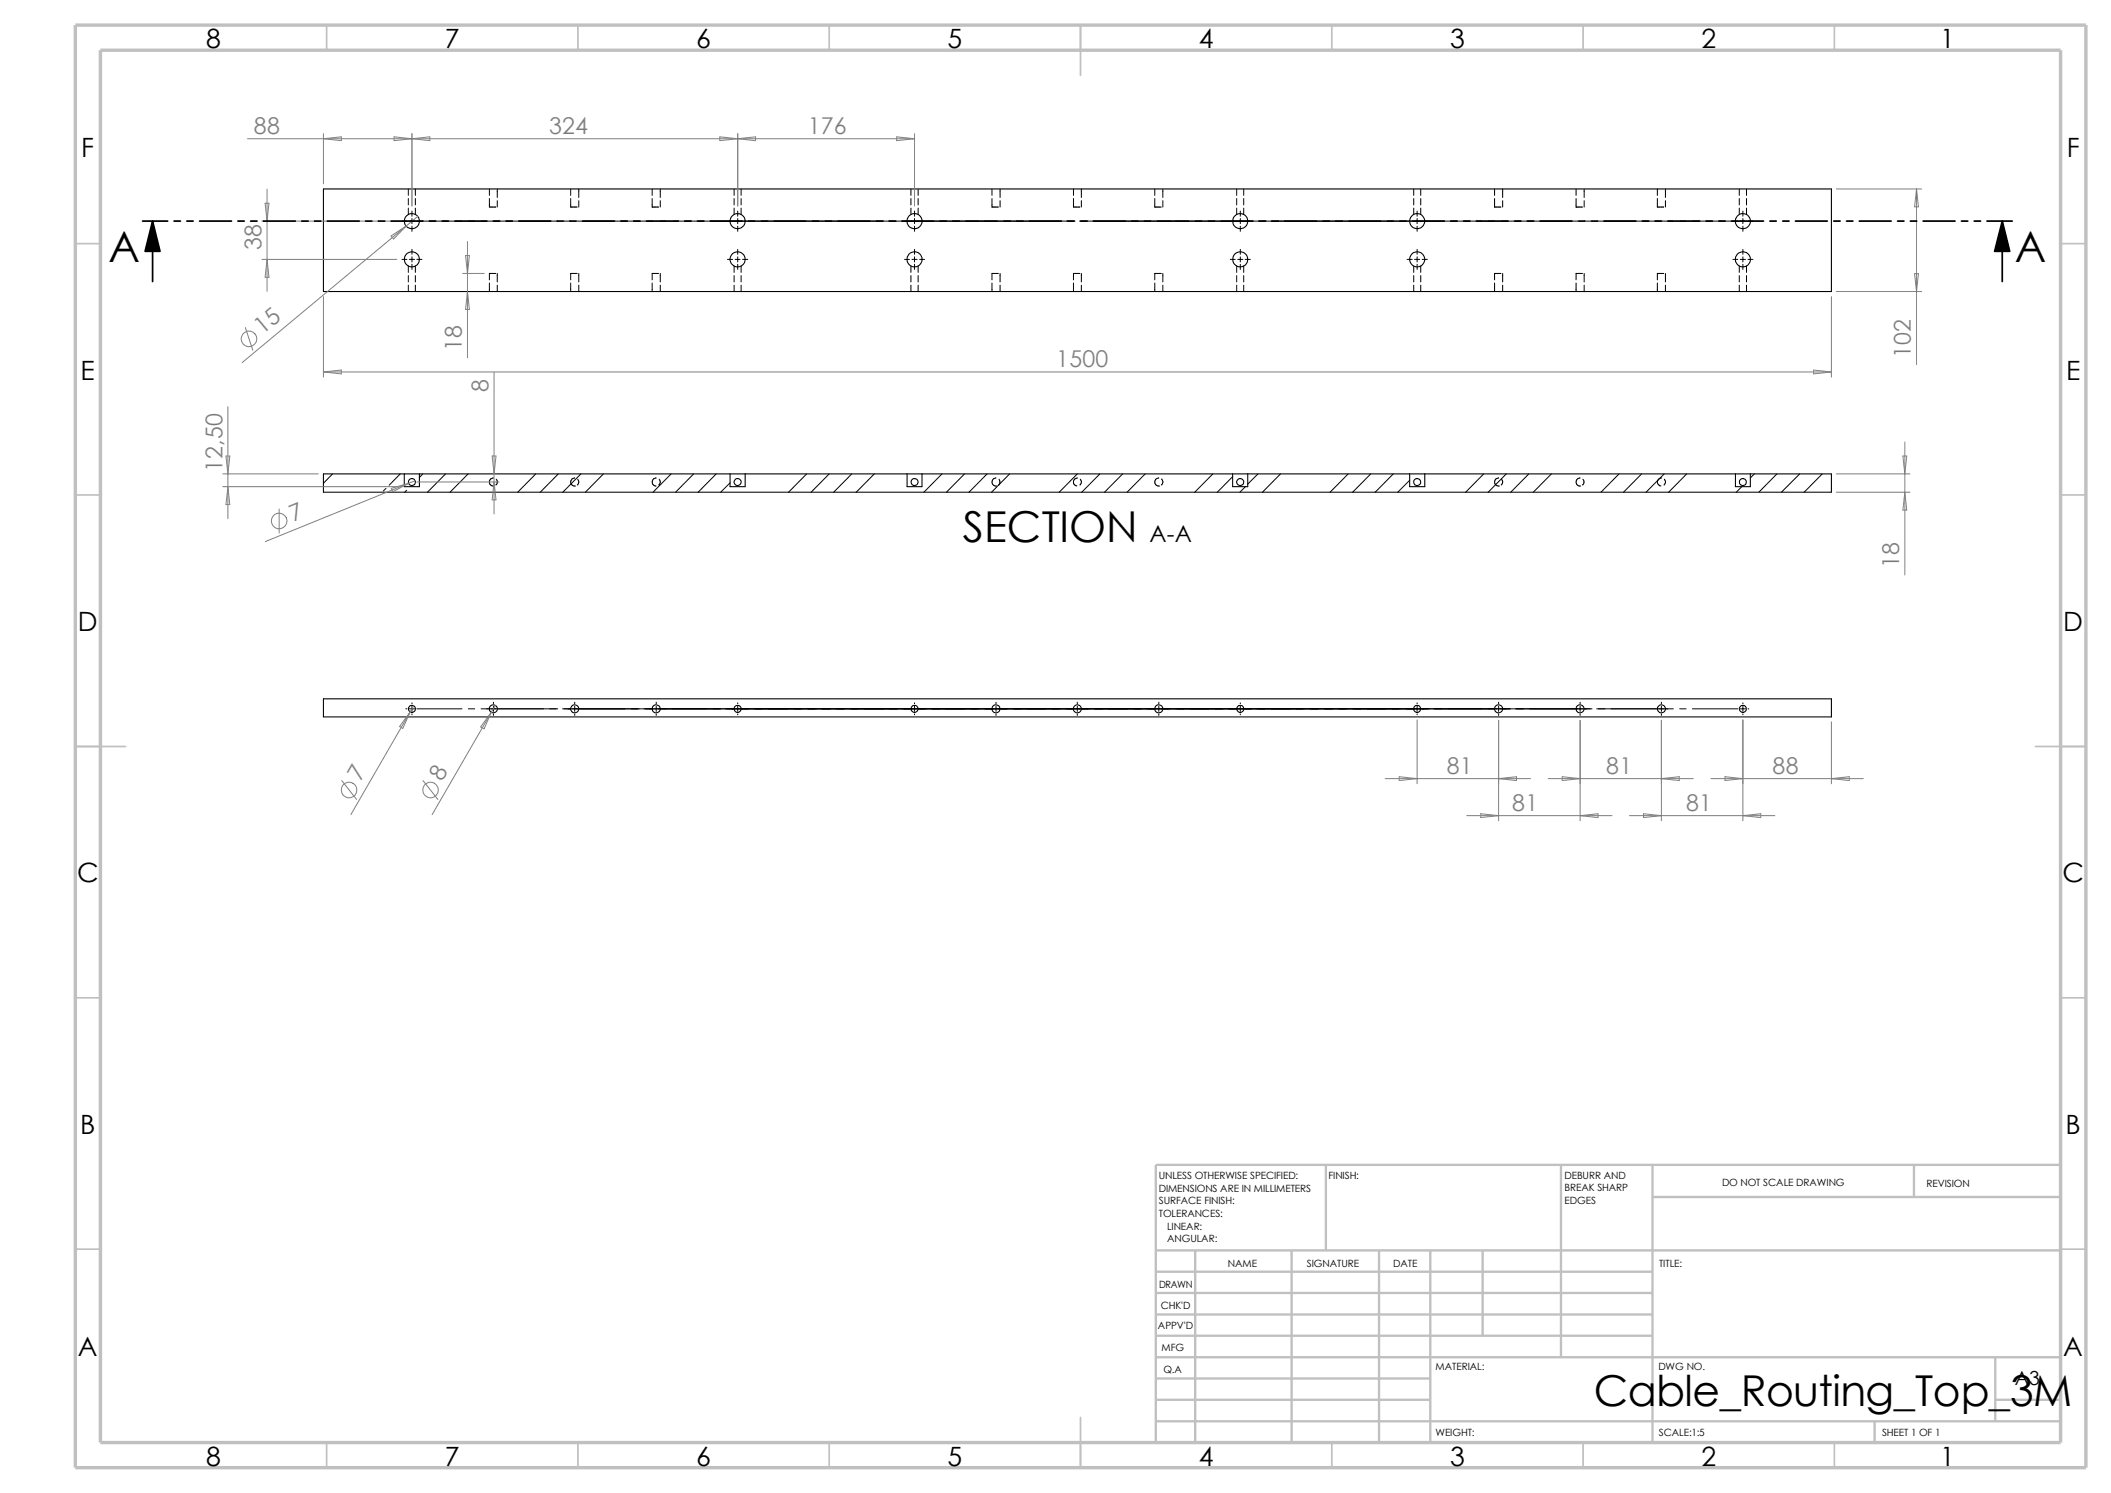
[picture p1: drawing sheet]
<svg xmlns="http://www.w3.org/2000/svg" width="420mm" height="297mm" viewBox="0 0 420 297" stroke-linecap="round" stroke-linejoin="round" font-family="sans-serif">
<g fill="none" stroke="#c0c0c0" stroke-width=".34">
<path d="M65 5v5M115 5v5M165 5v5M215 5v10M265 5v5M315 5v5M365 5v5M15 48.5h5M410 48.5h5M15 98.5h5M410 98.5h5M15 148.5h10"/>
<path d="M405 148.5h10M15 198.5h5M410 198.5h5M15 248.5h5M410 248.5h5M65 287v5M115 287v5M165 287v5M215 282v10M265 287v5M315 287v5M365 287v5"/>
</g>
<g fill="none" stroke="#c0c0c0" stroke-width=".47">
<path d="M263.8 231.7v17.1M310.6 231.7v38.3M328.8 231.7v55.3M328.8 238.1h81.2M380.8 231.7v6.4M410 231.7h-180v55.3M230 248.8h180M230 253h98.8M230 257.2h98.8M237.8 248.8v38.2M257 248.8v38.2M274.4 248.8v38.2"/>
<path d="M284.6 248.8v38.2M295 248.8v16.9M230 265.7h98.8M230 261.5h98.8M230 278.5h54.6M230 270h180M230 274.2h54.6M397 278.5h13M397 270v12.7M230 282.7h180M373 282.7v4.3"/>
</g>
<path d="M15 5h400v287h-400zM20 10h390v277h-390z" fill="none" stroke="#c0c0c0" stroke-width=".68" stroke-linecap="butt"/>
<g fill="none" stroke="#000" stroke-width=".2">
<path d="M81.2 37.6v1.3M81.2 39.5v1.3M82.6 37.6v1.3M82.6 39.5v1.3M97.4 37.6v1.3M97.4 39.5v1.7h1.2M98.9 37.6v1.7M98.9 39.9v1.3M113.5 39.5v1.7h1.3M113.5 37.6v1.3M115.1 37.6v1.7M115.1 39.9v1.3"/>
<path d="M129.8 39.5v1.7h1.2M129.8 37.6v1.3M131.4 37.6v1.7M131.4 39.9v1.3M146 37.6v1.3M146 39.5v1.3M147.4 37.6v1.3M147.4 39.5v1.3M181.2 37.6v1.3M181.2 39.5v1.3M182.7 37.6v1.3M182.7 39.5v1.3"/>
<path d="M197.4 39.5v1.7h1.2M197.4 37.6v1.3M199 37.6v1.7M199 39.9v1.3M213.6 37.6v1.3M213.6 39.5v1.7h1.2M215.1 37.6v1.7M215.1 39.9v1.3M229.7 39.5v1.7h1.3M229.7 37.6v1.3M231.4 37.6v1.7M231.4 39.9v1.3"/>
<path d="M246 37.6v1.3M246 39.5v1.3M247.4 37.6v1.3M247.4 39.5v1.3M281.3 37.6v1.3M281.3 39.5v1.3M282.7 37.6v1.3M282.7 39.5v1.3M297.3 39.5v1.7h1.3M297.3 37.6v1.3M299 37.6v1.7M299 39.9v1.3"/>
<path d="M313.6 39.5v1.7h1.2M313.6 37.6v1.3M315.2 37.6v1.7M315.2 39.9v1.3M329.7 39.5v1.7h1.3M329.7 37.6v1.3M331.3 37.6v1.7M331.3 39.9v1.3M346 37.6v1.3M346 39.5v1.3M347.5 37.6v1.3M347.5 39.5v1.3"/>
<path d="M80 51.6h.9M80 44h.9M81.2 41.4v1.3M81.2 52.9v1.3M81.2 54.8v1.3M81.2 56.7v1.3M81.4 51.6h1.1M81.4 44h1.1M82 42v1M82 43.5v1M82 45v1M82 49.6v1"/>
<path d="M82 51.1v1M82 52.6v1M82.6 41.4v1.3M82.6 52.9v1.3M82.6 54.8v1.3M82.6 56.7v1.3M82.9 51.6h1M82.9 44h9M93.2 44h1.2M95.7 44h15.3M97.4 56.3v1.7M98.6 54.4h-1.2v1.3"/>
<path d="M98.9 54.4v1.7M98.9 56.7v1.3M112.2 44h1.3M113.5 56.3v1.7M114.8 44h15.2M114.8 54.4h-1.3v1.3M115.1 54.4v1.7M115.1 56.7v1.3M129.8 56.3v1.7M131 54.4h-1.2v1.3M131.3 44h1.2M131.4 54.4v1.7"/>
<path d="M131.4 56.7v1.3M133.8 44h61M144.7 51.6h1.1M146 41.4v1.3M146 52.9v1.3M146 54.8v1.3M146 56.7v1.3M146.3 51.6h.9M146.8 42v1M146.8 43.5v1M146.8 45v1M146.8 49.6v1"/>
<path d="M146.8 51.1v1M146.8 52.6v1M147.4 41.4v1.3M147.4 52.9v1.3M147.4 54.8v1.3M147.4 56.7v1.3M147.7 51.6h1.1M180 51.6h.9M181.2 41.4v1.3M181.2 52.9v1.3M181.2 54.8v1.3M181.2 56.7v1.3"/>
<path d="M181.4 51.6h1.1M181.9 42v1M181.9 43.5v1M181.9 45v1M181.9 49.6v1M181.9 51.1v1M181.9 52.6v1M182.7 41.4v1.3M182.7 52.9v1.3M182.7 54.8v1.3M182.7 56.7v1.3M183 51.6h.9"/>
<path d="M195.7 44h18.2M197.4 56.3v1.7M198.6 54.4h-1.2v1.3M199 54.4v1.7M199 56.7v1.3M213.6 56.3v1.7M214.8 44h18.1M214.8 54.4h-1.2v1.3M215.1 54.4v1.7M215.1 56.7v1.3M229.7 56.3v1.7M231 54.4h-1.3v1.3"/>
<path d="M231.4 54.4v1.7M231.4 56.7v1.3M233.8 44h61M244.8 51.6h.9M246 41.4v1.3M246 52.9v1.3M246 54.8v1.3M246 56.7v1.3M246.3 51.6h1M246.8 42v1M246.8 43.5v1M246.8 45v1"/>
<path d="M246.8 49.6v1M246.8 51.1v1M246.8 52.6v1M247.4 41.4v1.3M247.4 52.9v1.3M247.4 54.8v1.3M247.4 56.7v1.3M247.7 51.6h1.1M280 51.6h1M281.3 41.4v1.3M281.3 52.9v1.3M281.3 54.8v1.3"/>
<path d="M281.3 56.7v1.3M281.4 51.6h1M281.9 42v1M281.9 43.5v1M281.9 45v1M281.9 49.6v1M281.9 51.1v1M281.9 52.6v1M282.7 41.4v1.3M282.7 52.9v1.3M282.7 54.8v1.3M282.7 56.7v1.3"/>
<path d="M283 51.6h1M296.1 44h1.2M297.3 56.3v1.7M298.6 54.4h-1.3v1.3M298.6 44h15.3M299 54.4v1.7M299 56.7v1.3M313.6 56.3v1.7M314.8 54.4h-1.2v1.3M315.1 44h1.3M315.2 54.4v1.7M315.2 56.7v1.3"/>
<path d="M317.7 44h15.2M329.7 56.3v1.7M331 54.4h-1.3v1.3M331.3 54.4v1.7M331.3 56.7v1.3M334.2 44h1.2M336.7 44h9M344.8 51.6h.9M346 41.4v1.3M346 52.9v1.3M346 54.8v1.3M346 56.7v1.3"/>
<path d="M346.2 51.6h1.1M346.2 44h1.1M346.8 42v1M346.8 43.5v1M346.8 45v1M346.8 49.6v1M346.8 51.1v1M346.8 52.6v1M347.5 41.4v1.3M347.5 52.9v1.3M347.5 54.8v1.3M347.5 56.7v1.3"/>
<path d="M347.8 51.6h.9M347.8 44h.9M66.2 94.3l-1.9 1.8M76.8 97.2l-.5 .5M79.6 94.3l-2.2 2.2M80.9 97.5l-.4 .4M84.1 94.3l-.7 .7M88.6 94.3l-3.6 3.6M93.1 94.3l-3.6 3.6M98.1 96.7h.1M98.1 95.1a.81 .81 0 0 0-.8 .8 .81 .81 0 0 0 .8 .8M98.7 95.3l.2 .7-.3 .5"/>
<path d="M106.6 94.3l-3.6 3.6M111.1 94.3l-3.6 3.6M114.3 96.7h.1M114.3 95.1l-.5 .1-.3 .7 .3 .6 .5 .2M114.9 95.3a.75 .75 0 0 1 0 1.2M115.6 94.3l-3.6 3.6M120.1 94.3l-3.6 3.6M130.6 95.1a.8 .8 0 0 0-.8 .8 .8 .8 0 0 0 .7 .8M131.1 95.3a.75 .75 0 0 1 0 1.2M133.5 94.3l-3.6 3.6M138 94.3l-3.6 3.6M142.5 94.3l-3.6 3.6"/>
<path d="M145.2 96.1l-1.8 1.8M160.5 94.3l-3.6 3.6M165 94.3l-3.6 3.6M169.5 94.3l-3.6 3.6M173.9 94.3l-3.6 3.6M187.4 94.3l-3.6 3.6M191.9 94.3l-3.6 3.6M196.4 94.3l-3.6 3.6M198.1 96.7h.1M198.2 95.1a.81 .81 0 0 0-.8 .7 .81 .81 0 0 0 .7 .9M198.8 95.3l.1 .7-.2 .5M200.9 94.3l-3.6 3.6"/>
<path d="M214.3 95.1a.79 .79 0 0 0-.8 .7 .79 .79 0 0 0 .7 .8M214.3 94.3l-3.6 3.6M214.9 95.3a.75 .75 0 0 1-.1 1.2M218.8 94.3l-3.6 3.6M223.4 94.3l-3.6 3.6M227.8 94.3l-3.6 3.6M230.5 96.7h.1M230.5 95.1a.81 .81 0 0 0-.7 .8 .81 .81 0 0 0 .7 .8M231.1 95.3a.75 .75 0 0 1 0 1.2M241.3 94.3l-3.6 3.6M245.2 94.8l-3 3.1M247.8 96.8l-1.1 1.1"/>
<path d="M250.3 94.3l-2.1 2M254.8 94.3l-3.6 3.6M268.2 94.3l-3.6 3.6M272.7 94.3l-3.6 3.6M277.2 94.3l-3.6 3.6M280.5 95.5l-2.4 2.4M295.2 94.3l-3.6 3.6M298.1 96.7h.1M298.1 95.1h.1M298.1 95.1a.81 .81 0 0 0-.8 .8 .81 .81 0 0 0 .8 .8M298.7 95.3a.75 .75 0 0 1 0 1.2M299.7 94.3l-3.6 3.6"/>
<path d="M304.2 94.3l-3.6 3.6M308.7 94.3l-3.6 3.6M314.3 96.7h.1M314.4 95.1a.81 .81 0 0 0-.8 .7 .81 .81 0 0 0 .7 .9M314.9 95.3l.2 .7-.3 .5M322.1 94.3l-3.6 3.6M326.6 94.3l-3.6 3.6M330.5 95.1a.79 .79 0 0 0-.7 .7 .79 .79 0 0 0 .7 .8M331.1 94.3l-3.6 3.6M331.1 95.3a.75 .75 0 0 1-.1 1.2M335.6 94.3l-3.6 3.6M346.5 96.8l-1.1 1.1"/>
<path d="M349 94.3l-.8 .8M353.5 94.3l-3.6 3.6M358.1 94.3l-3.7 3.6M362.5 94.3l-3.6 3.6M82 139.8v.2M98.2 139.7v.3M114.3 139.7v.3M130.6 139.7v.3M146.8 139.8v.2M181.9 139.8v.2M198.2 139.7v.3M214.3 139.7v.3"/>
<path d="M230.5 139.7v.3M246.8 139.8v.2M281.9 139.8v.2M298.2 139.7v.3M314.4 139.7v.3M330.5 139.7v.3M346.8 139.8v.2M80.7 141h.2M81.4 141h1.1M82 140.5v1M82 142v.2M82.9 141h9"/>
<path d="M93.2 141h1.2M95.7 141h15.3M98.2 140.5v1M98.2 142v.3M111.9 141h204.8M114.3 140.5v1M114.3 142v.3M130.6 140.5v1M130.6 142v.3M146.8 140.5v1M146.8 142v.2M181.9 140.5v1"/>
<path d="M181.9 142v.2M198.2 140.5v1M198.2 142v.3M214.3 140.5v1M214.3 142v.3M230.5 140.5v1M230.5 142v.3M246.8 140.5v1M246.8 142v.2M281.9 140.5v1M281.9 142v.2M298.2 140.5v1"/>
<path d="M298.2 142v.3M314.4 140.5v1M314.4 142v.3M317.7 141h15.2M330.5 140.5v1M330.5 142v.3M334.2 141h1.2M336.7 141h9M346.2 141h1.1M346.8 140.5v1M346.8 142v.2M347.8 141h.1"/>
</g>
<g fill="none" stroke="#000" stroke-width=".21">
<path d="M64.3 37.6h300.1v20.4h-300.1zM80.4 94.3h3M80.4 94.3v2.5h3v-2.5M80.4 94.3h-16.1v3.6h300.1v-3.6h-16.2M83.4 94.3h61.8M145.2 94.3h3.1M145.2 94.3v2.5h3.1v-2.5M148.3 94.3h32.2M180.5 94.3v2.5h2.9v-2.5M180.5 94.3h2.9M183.4 94.3h61.8M245.2 94.3h3"/>
<path d="M245.2 94.3v2.5h3v-2.5M248.2 94.3h32.3M280.5 94.3v2.5h3v-2.5M280.5 94.3h3M283.5 94.3h61.8M345.3 94.3v2.5h2.9v-2.5M345.3 94.3h2.9M64.3 139h300.1v3.6h-300.1z"/>
<circle cx="81.9" cy="44" r="1.5"/>
<circle cx="81.9" cy="51.6" r="1.5"/>
<circle cx="146.7" cy="44" r="1.51"/>
<circle cx="146.7" cy="51.6" r="1.51"/>
<circle cx="181.9" cy="44" r="1.5"/>
<circle cx="181.9" cy="51.6" r="1.5"/>
<circle cx="246.7" cy="44" r="1.5"/>
<circle cx="246.7" cy="51.6" r="1.5"/>
<circle cx="281.9" cy="44" r="1.52"/>
<circle cx="281.9" cy="51.6" r="1.52"/>
<circle cx="346.7" cy="44" r="1.5"/>
<circle cx="346.7" cy="51.6" r="1.5"/>
<circle cx="81.9" cy="95.9" r=".7"/>
<circle cx="146.8" cy="95.9" r=".7"/>
<circle cx="181.9" cy="95.9" r=".68"/>
<circle cx="246.7" cy="95.9" r=".7"/>
<circle cx="282" cy="95.9" r=".7"/>
<circle cx="346.7" cy="95.9" r=".7"/>
<circle cx="82" cy="141" r=".7"/>
<circle cx="98.2" cy="141" r=".79"/>
<circle cx="114.3" cy="141" r=".8"/>
<circle cx="130.5" cy="141" r=".79"/>
<circle cx="146.8" cy="141" r=".71"/>
<circle cx="182" cy="141" r=".7"/>
<circle cx="198.1" cy="141" r=".79"/>
<circle cx="214.4" cy="141" r=".79"/>
<circle cx="230.5" cy="141" r=".8"/>
<circle cx="246.8" cy="141" r=".7"/>
<circle cx="281.9" cy="141" r=".7"/>
<circle cx="298.1" cy="141" r=".79"/>
<circle cx="314.3" cy="141" r=".79"/>
<circle cx="330.5" cy="141" r=".8"/>
<circle cx="346.8" cy="141" r=".7"/>
</g>
<g fill="none" stroke="#808080" stroke-width=".2">
<path d="M49.2 27.6h132.7M53.1 37.6v20.4M64.3 27.6l3.6-.4v.8zM64.3 26.6v10M78.4 27.2l7.1 .8v-.8l-7.1 .8zM82 26.6v14.4M143.2 27.2l7.1 .8v-.8l-7.1 .8zM146.8 26.6v14.4M178.4 27.2l3.5 .4-3.5 .4zM181.9 26.6v14.4M365.3 37.6h17M381.3 37.6v34.9"/>
<path d="M381.3 37.6l.4 3.5h-.8zM52.1 44h26.9M52.1 51.6h26.9M52.7 40.4h.8l-.4 3.6zM53.1 51.6l.4 3.6h-.8zM64.3 59v16M77.8 46.9l3-1.9-2.5 2.5zM83.1 43.1l-34.9 29M92 54.4h4.4M92.6 50.8h.8l-.4 3.6zM93 48v23.2M93 58l.4 3.6h-.8z"/>
<path d="M364.4 59v16M365.3 58h17M380.9 54.4h.8l-.4 3.6zM48.8 65.2l1.5 4.5M64.3 74l3.6-.4v.8zM64.3 74h300.1M98.3 74v28.2M360.8 73.6l3.6 .4-3.6 .4zM44.3 96.8h35.2M44.3 94.3h19M45 90.7h.7l-.4 3.6zM45.3 96.8l.4 3.6h-.7z"/>
<path d="M45.3 80.9v22.3M77.9 97.2l3.4-1.1-3.2 1.7zM81.3 96.1l-28.5 11.6M82.6 95.6l-1.3 .5M82.9 95.9h16.4M97.9 90.7h.8l-.4 3.6zM98.3 95.9l.4 3.5h-.8zM365.3 94.3h14.7M365.3 97.9h14.7M378.6 90.7h.7l-.3 3.6zM379 87.9v26.5M379 97.9l.3 3.6h-.7z"/>
<path d="M55.5 101.3v4.7M68 155.3l3 3.7M81.6 141.6l-11.8 20.5M81.6 141.6l-1.5 3.3-.6-.4zM82.3 140.4l-.7 1.2M84.2 155.3l2.9 3.7M97.7 141.7l-11.7 20.4M97.7 141.7l-1.4 3.3-.7-.4zM98.6 140.3l-.9 1.4M275.6 154.9h28.9M278.4 154.5l3.5 .4-3.5 .4zM281.9 143.2v12.7"/>
<path d="M298.2 143.3v20M298.2 154.9l3.5-.4v.8zM308 154.9h28.9M310.8 154.5l3.6 .4-3.6 .4zM314.4 143.3v20M330.5 143.3v20M330.5 154.9l3.6-.4v.8zM340.4 154.9h30.3M343.2 154.5l3.6 .4-3.6 .4zM346.8 143.2v20.1M364.4 143.6v12.3M364.4 154.9l3.5-.4v.8z"/>
<path d="M291.8 162.3h28.9M294.6 161.9l3.6 .4-3.6 .3zM314.4 162.3l3.5-.4v.7zM324.2 162.3h28.9M327 161.9l3.5 .4-3.5 .3zM346.8 162.3l3.5-.4v.7z"/>
<circle cx="49.5" cy="67.4" r="1.55"/>
<circle cx="55.5" cy="103.7" r="1.56"/>
<circle cx="69.4" cy="157.2" r="1.55"/>
<circle cx="85.7" cy="157.2" r="1.55"/>
</g>
<path d="M30.4 44l1.4 6h-2.9zM398.4 44l1.4 6h-3z" fill="#000" stroke="#000" stroke-width=".34"/>
<g fill="none" stroke="#000" stroke-width=".34">
<path d="M28.4 44h5M30.4 44v12M34.6 44h1.3M37.2 44h1.2M39.7 44h6.4M47.3 44h1.3M49.9 44h1.2M52.4 44h6.4M60 44h1.3M62.6 44h1.2M65.1 44h6.4M72.7 44h1.3"/>
<path d="M75.3 44h1.2M77.8 44h6.4M85.4 44h1.3M88 44h1.2M90.5 44h6.4M98.1 44h1.3M100.7 44h1.2M103.2 44h6.4M110.8 44h1.3M113.4 44h1.2M115.9 44h6.4M123.5 44h1.3"/>
<path d="M126.1 44h1.2M128.6 44h6.4M136.2 44h1.3M138.8 44h1.2M141.3 44h6.4M148.9 44h1.3M151.5 44h1.2M154 44h6.4M161.6 44h1.3M164.2 44h1.2M166.7 44h6.4M174.3 44h1.3"/>
<path d="M176.9 44h1.2M179.4 44h6.4M187 44h1.3M189.6 44h1.2M192.1 44h6.4M199.7 44h1.3M202.3 44h1.2M204.8 44h6.4M212.4 44h1.3M215 44h1.2M217.5 44h6.4M225.1 44h1.3"/>
<path d="M227.7 44h1.2M230.2 44h6.4M237.8 44h1.3M240.4 44h1.2M242.9 44h6.4M250.5 44h1.3M253.1 44h1.2M255.6 44h6.4M263.2 44h1.3M265.8 44h1.2M268.3 44h6.4M275.9 44h1.3"/>
<path d="M278.5 44h1.2M281 44h6.4M288.6 44h1.3M291.2 44h1.2M293.7 44h6.4M301.3 44h1.3M303.9 44h1.2M306.4 44h6.4M314 44h1.3M316.6 44h1.2M319.1 44h6.4M326.7 44h1.3"/>
<path d="M329.3 44h1.2M331.8 44h6.4M339.4 44h1.3M342 44h1.2M344.5 44h6.4M352.1 44h1.3M354.7 44h1.2M357.2 44h6.4M364.8 44h1.3M367.4 44h1.2M369.9 44h6.4M377.5 44h1.3"/>
<path d="M380.1 44h1.2M382.6 44h6.4M390.2 44h1.3M392.8 44h1.2M395.3 44h5M398.4 44v12"/>
</g>
<g font-size="8.5">
<text x="21.6" y="52.2">A</text>
<text x="400.9" y="52.2">A</text>
<text x="191.6" y="107.8">SECTION</text>
<text x="317.1" y="279.7">Cable_Routing_Top_3M</text>
</g>
<g font-size="5.3">
<text x="41" y="9.6">8</text>
<text x="88.5" y="9.6">7</text>
<text x="138.5" y="9.6">6</text>
<text x="188.5" y="9.6">5</text>
<text x="238.5" y="9.6">4</text>
<text x="288.5" y="9.6">3</text>
<text x="338.5" y="9.6">2</text>
<text x="386" y="9.6">1</text>
<text x="16.2" y="31.3">F</text>
<text x="411.2" y="31.3">F</text>
<text x="16" y="75.6">E</text>
<text x="411" y="75.6">E</text>
<text x="15.5" y="125.6">D</text>
<text x="410.5" y="125.6">D</text>
<text x="15.3" y="175.6">C</text>
<text x="410.3" y="175.6">C</text>
<text x="16" y="225.6">B</text>
<text x="411" y="225.6">B</text>
<text x="15.5" y="269.8">A</text>
<text x="410.5" y="269.8">A</text>
<text x="41" y="291.6">8</text>
<text x="88.5" y="291.6">7</text>
<text x="138.5" y="291.6">6</text>
<text x="188.5" y="291.6">5</text>
<text x="238.5" y="291.6">4</text>
<text x="288.5" y="291.6">3</text>
<text x="338.5" y="291.6">2</text>
<text x="386" y="291.6">1</text>
</g>
<g font-size="4.6" fill="#808080">
<text x="50.5" y="26.7">88</text>
<text x="109.2" y="26.7">324</text>
<text x="160.7" y="26.7">176</text>
<text x="52" y="49.7" transform="rotate(-90 52 49.7)">38</text>
<text x="52.2" y="66.7" transform="rotate(-40 52.2 66.7)">15</text>
<text x="91.9" y="69.9" transform="rotate(-90 91.9 69.9)">18</text>
<text x="380.2" y="71.2" transform="rotate(-90 380.2 71.2)">102</text>
<text x="97.2" y="77.9" transform="rotate(-90 97.2 77.9)">8</text>
<text x="210.2" y="73.1">1500</text>
<text x="44.2" y="93.8" transform="rotate(-90 44.2 93.8)">12,50</text>
<text x="58.3" y="103.8" transform="rotate(-22 58.3 103.8)">7</text>
<text x="377.9" y="113.1" transform="rotate(-90 377.9 113.1)">18</text>
<text x="71.8" y="155.6" transform="rotate(-60 71.8 155.6)">7</text>
<text x="88" y="155.6" transform="rotate(-60 88 155.6)">8</text>
<text x="287.8" y="154">81</text>
<text x="319.6" y="154">81</text>
<text x="352.6" y="154">88</text>
<text x="300.9" y="161.3">81</text>
<text x="335.5" y="161.3">81</text>
</g>
<text font-size="4.6" x="228.7" y="107.9">A-A</text>
<text font-size="3.9" x="400.9" y="275.5">A3</text>
<g font-size="2">
<text x="230.5" y="234.6">UNLESS OTHERWISE SPECIFIED:</text>
<text x="230.5" y="237.1">DIMENSIONS ARE IN MILLIMETERS</text>
<text x="230.5" y="239.6">SURFACE FINISH:</text>
<text x="264.3" y="234.6">FINISH:</text>
<text x="311.3" y="239.5">EDGES</text>
<text x="311.3" y="234.5">DEBURR AND</text>
<text x="311.3" y="237">BREAK SHARP</text>
<text x="342.6" y="236">DO NOT SCALE DRAWING</text>
<text x="383.3" y="236.2">REVISION</text>
<text x="230.5" y="242.1">TOLERANCES:</text>
<text x="232.2" y="244.6">LINEAR:</text>
<text x="232.2" y="247.1">ANGULAR:</text>
<text x="260" y="252">SIGNATURE</text>
<text x="277.2" y="252">DATE</text>
<text x="330.1" y="252">TITLE:</text>
<text x="230.6" y="256.2">DRAWN</text>
<text x="244.3" y="252.1">NAME</text>
<text x="230.9" y="260.4">CHK'D</text>
<text x="230.4" y="264.5">APPV'D</text>
<text x="231.1" y="268.8">MFG</text>
<text x="231.5" y="273.1">Q.A</text>
<text x="285.6" y="272.5">MATERIAL:</text>
<text x="329.9" y="272.5">DWG NO.</text>
<text x="285.6" y="285.6">WEIGHT:</text>
<text x="330" y="285.6">SCALE:1:5</text>
<text x="374.4" y="285.6">SHEET 1 OF 1</text>
</g>
</svg>
